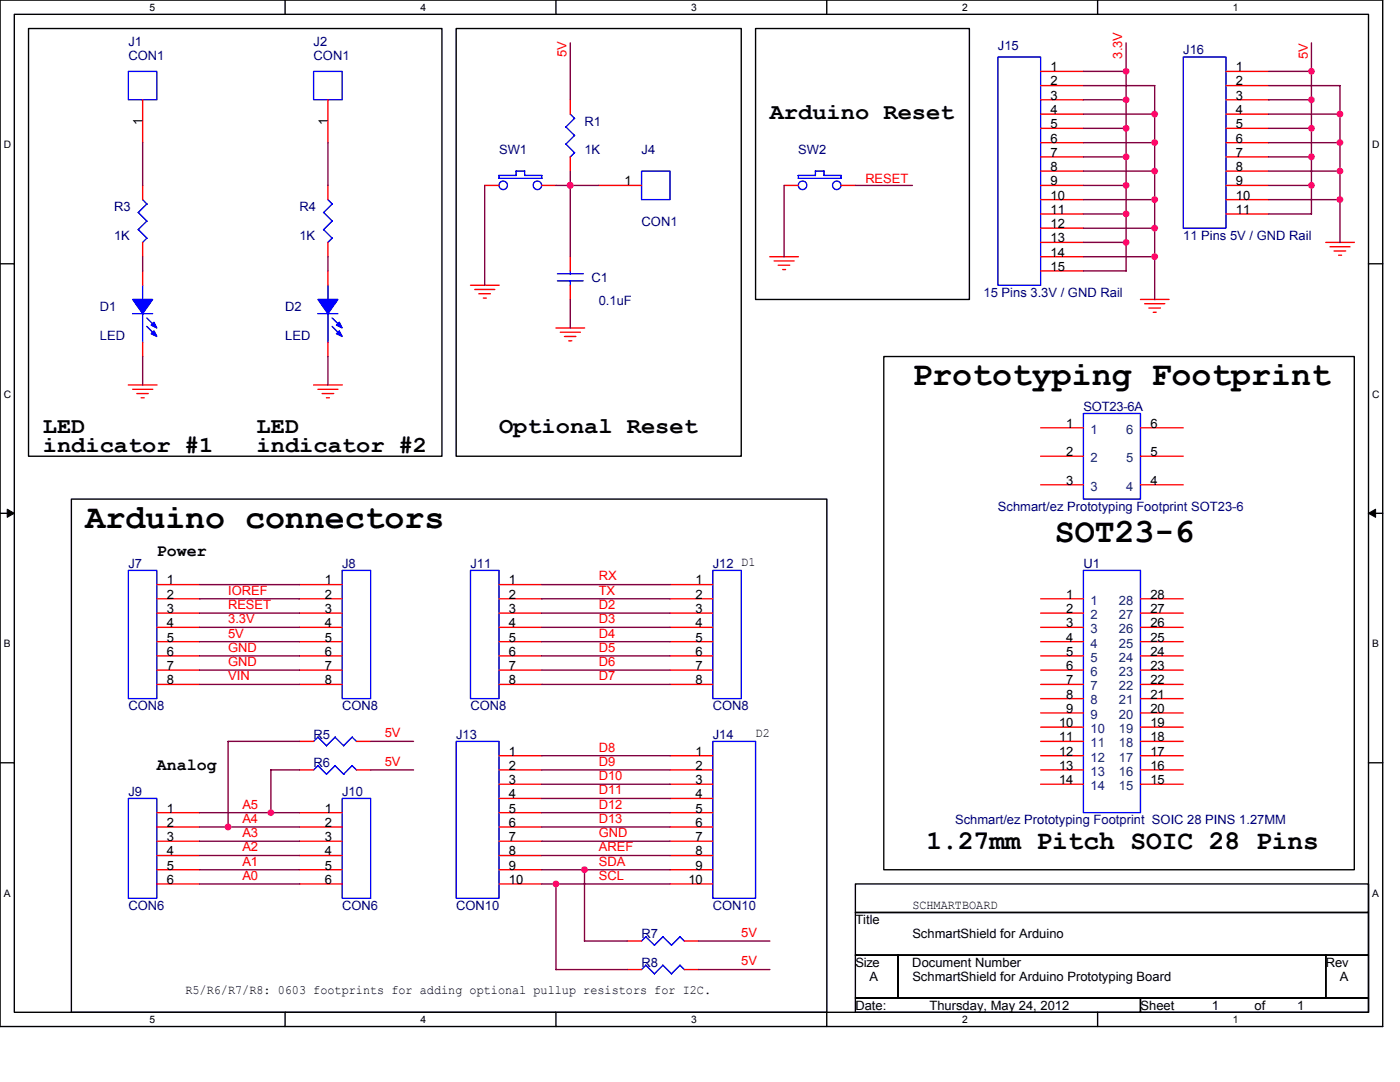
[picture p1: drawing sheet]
<svg xmlns="http://www.w3.org/2000/svg" width="279mm" height="216mm" viewBox="0 0 279 216" stroke-linecap="round" stroke-linejoin="round" font-family="sans-serif">
<path d="M0 0h275.9v204.8h-275.9zM2.9 2.9h270.2v199.1h-270.2z" fill="none" stroke="#000" stroke-width=".28"/>
<g fill="#fff">
<path d="M29.9 .3h1.1v2.3h-1.1z"/>
<path d="M29.9 202.3h1.1v2.3h-1.1z"/>
</g>
<path d="M56.9 0v2.9M56.9 202v2.8" fill="none" stroke="#000" stroke-width=".28"/>
<g fill="#fff">
<path d="M83.9 .3h1.1v2.3h-1.1z"/>
<path d="M83.9 202.3h1.1v2.3h-1.1z"/>
</g>
<path d="M111 0v2.9M111 202v2.8" fill="none" stroke="#000" stroke-width=".28"/>
<g fill="#fff">
<path d="M138 .3h1.1v2.3h-1.1z"/>
<path d="M138 202.3h1.1v2.3h-1.1z"/>
</g>
<path d="M165 0v2.9M165 202v2.8" fill="none" stroke="#000" stroke-width=".28"/>
<g fill="#fff">
<path d="M192 .3h1.1v2.3h-1.1z"/>
<path d="M192 202.3h1.1v2.3h-1.1z"/>
</g>
<path d="M219.1 0v2.9M219.1 202v2.8" fill="none" stroke="#000" stroke-width=".28"/>
<g fill="#fff">
<path d="M246.1 .3h1.1v2.3h-1.1z"/>
<path d="M246.1 202.3h1.1v2.3h-1.1z"/>
<path d="M.7 27.7h1.5v2.3h-1.5z"/>
<path d="M273.8 27.7h1.5v2.3h-1.5z"/>
<path d="M.7 77.5h1.5v2.3h-1.5z"/>
<path d="M273.8 77.5h1.5v2.3h-1.5z"/>
</g>
<path d="M0 52.6h2.9M273.1 52.6h2.8" fill="none" stroke="#000" stroke-width=".28"/>
<g fill="#fff">
<path d="M.7 127.3h1.4v2.3h-1.4z"/>
<path d="M273.8 127.3h1.4v2.3h-1.4z"/>
</g>
<path d="M0 102.4h2.9M273.1 102.4h2.8" fill="none" stroke="#000" stroke-width=".28"/>
<path d="M1.4 101.6l1.5 .8-1.5 .8zM273.1 102.4l1.4-.8v1.6z" fill="#000" stroke="#000" stroke-width=".2"/>
<g fill="#fff">
<path d="M.7 177.1h1.4v2.3h-1.4z"/>
<path d="M273.8 177.1h1.4v2.3h-1.4z"/>
</g>
<g fill="none" stroke="#000" stroke-width=".28">
<path d="M5.7 5.7h82.5v85.3h-82.5zM91 5.7h56.9v85.3h-56.9zM150.8 5.7h42.7v54.1h-42.7zM176.4 71.1h93.9v102.4h-93.9zM14.2 99.6h150.8v102.4h-150.8zM0 152.2h2.9M273.1 152.2h2.8M170.7 176.4h102.4v5.7h-102.4zM170.7 182.1h102.4v8.5h-102.4zM170.7 190.6h8.5v8.6h-8.5zM170.7 199.2h56.9v2.8h-56.9zM179.2 190.6h85.4v8.6h-85.4z"/>
<path d="M227.6 199.2h45.5v2.8h-45.5zM264.6 190.6h8.5v8.6h-8.5z"/>
</g>
<g fill="none" stroke="#f00" stroke-width=".28">
<path d="M28.5 19.9v8.6M65.4 19.9v8.6M113.8 19.9v2.9M207.7 14.2h8.5M207.7 17.1h8.5M207.7 19.9h8.5M244.7 14.2h8.5M244.7 17.1h8.5M244.7 19.9h8.5M28.5 37v2.8M65.4 37v2.8M96.7 37h2.9"/>
<path d="M108.1 37h2.9M113.8 31.3v2.8M119.5 37h8.5M156.5 37h2.8M167.9 37h2.8M207.7 22.8h8.5M207.7 25.6h8.5M207.7 28.5h8.5M207.7 31.3h8.5M207.7 34.1h8.5M207.7 37h8.5M207.7 39.8h8.5"/>
<path d="M244.7 22.8h8.5M244.7 25.6h8.5M244.7 28.5h8.5M244.7 31.3h8.5M244.7 34.1h8.5M244.7 37h8.5M244.7 39.8h8.5M28.5 48.4v2.8M28.5 54.1v2.8M65.4 48.4v2.8M65.4 54.1v2.8M93.9 56.9h5.7"/>
<path d="M94.7 57.8h4M95.6 58.6h2.3M96.5 59.5h.5M113.8 51.2v2.9M113.8 56.9v2.9M153.6 51.2h5.7M154.5 52.1h4M155.3 52.9h2.3M156.2 53.8h.6M207.7 51.2h8.5M207.7 48.4h8.5M207.7 42.7h8.5"/>
<path d="M207.7 45.5h8.5M207.7 54.1h8.5M227.6 59.8h5.7M244.7 42.7h8.5M264.6 48.4h5.7M265.4 49.2h4M266.3 50.1h2.3M267.1 50.9h.6M25.6 76.8h5.7M26.5 77.7h4M27.3 78.5h2.3M28.2 79.4h.6"/>
<path d="M28.5 68.3v2.8M62.6 76.8h5.7M63.5 77.7h4M64.3 78.5h2.3M65.2 79.4h.5M65.4 68.3v2.8M111 65.4h5.7M111.8 66.3h4M112.6 67.1h2.3M113.5 68h.6M228.5 60.6h4M229.3 61.5h2.3"/>
<path d="M230.2 62.3h.5M207.7 85.4h8.5M207.7 91h8.5M207.7 96.7h8.5M227.6 85.4h8.5M227.6 91h8.5M227.6 96.7h8.5M31.3 116.6h8.5M31.3 119.5h8.5M59.8 116.6h8.5M59.8 119.5h8.5M99.6 116.6h8.5"/>
<path d="M99.6 119.5h8.5M133.7 116.6h8.6M133.7 119.5h8.6M207.7 119.5h8.5M227.6 119.5h8.5M31.3 122.3h8.5M31.3 125.2h8.5M31.3 128h8.5M31.3 130.9h8.5M31.3 133.7h8.5M31.3 136.6h8.5M59.8 122.3h8.5"/>
<path d="M59.8 125.2h8.5M59.8 128h8.5M59.8 130.9h8.5M59.8 133.7h8.5M59.8 136.6h8.5M99.6 122.3h8.5M99.6 125.2h8.5M99.6 128h8.5M99.6 130.9h8.5M99.6 133.7h8.5M99.6 136.6h8.5M133.7 122.3h8.6"/>
<path d="M133.7 125.2h8.6M133.7 128h8.6M133.7 130.9h8.6M133.7 133.7h8.6M133.7 136.6h8.6M207.7 122.3h8.5M207.7 125.2h8.5M207.7 128h8.5M207.7 130.9h8.5M207.7 133.7h8.5M207.7 136.6h8.5M207.7 139.4h8.5"/>
<path d="M227.6 122.3h8.5M227.6 125.2h8.5M227.6 128h8.5M227.6 130.9h8.5M227.6 133.7h8.5M227.6 136.6h8.5M227.6 139.4h8.5M59.8 147.9h2.8M59.8 153.6h2.8M71.1 147.9h2.9M71.1 153.6h2.9M99.6 150.8h8.5"/>
<path d="M99.6 153.6h8.5M99.6 156.5h8.5M99.6 159.3h8.5M133.7 150.8h8.6M133.7 153.6h8.6M133.7 156.5h8.6M133.7 159.3h8.6M207.7 147.9h8.5M207.7 150.8h8.5M207.7 153.6h8.5M207.7 156.5h8.5M207.7 145.1h8.5"/>
<path d="M207.7 142.3h8.5M227.6 147.9h8.5M227.6 150.8h8.5M227.6 153.6h8.5M227.6 156.5h8.5M227.6 145.1h8.5M227.6 142.3h8.5M31.3 162.2h8.5M31.3 165h8.5M31.3 167.9h8.5M31.3 170.7h8.5M31.3 173.5h8.5"/>
<path d="M31.3 176.4h8.5M59.8 162.2h8.5M59.8 165h8.5M59.8 167.9h8.5M59.8 170.7h8.5M59.8 173.5h8.5M59.8 176.4h8.5M99.6 162.2h8.5M99.6 165h8.5M99.6 167.9h8.5M99.6 170.7h8.5M99.6 173.5h8.5"/>
<path d="M99.6 176.4h8.5M133.7 162.2h8.6M133.7 165h8.6M133.7 167.9h8.6M133.7 170.7h8.6M133.7 173.5h8.6M133.7 176.4h8.6M125.2 187.8h2.8M125.2 193.5h2.8M136.6 187.8h2.8M136.6 193.5h2.8"/>
</g>
<g fill="none" stroke="#00f" stroke-width=".28">
<path d="M25.6 14.2h5.7v5.7h-5.7zM62.6 14.2h5.7v5.7h-5.7zM199.2 11.4h8.5v45.5h-8.5zM236.1 11.4h8.6v34.1h-8.6zM28.5 39.8l.8 .9-1.7 1.7 1.7 1.7M65.4 39.8l.9 .9-1.7 1.7 1.7 1.7M99.6 35h3.4v-.9h1.7v.9M99.6 35v.6h8.5v-.6M104.7 35h3.4M112.9 25.3l1.8 1.8M112.9 28.7l1.8 1.8M113.8 22.8l.9 .8"/>
<path d="M114.7 23.6l-1.8 1.8M114.7 27l-1.8 1.8M114.7 30.5l-.9 .8M128 34.1h5.7v5.7h-5.7zM159.3 35v.6h8.6M162.7 34.1h1.7v.9h3.5M162.7 34.1v.9h-3.4M167.9 35v.6M28.5 56.9v2.9M29.3 44.1l-1.7 1.7 1.7 1.7M29.3 47.5l-.9 .9M65.4 56.9v2.9"/>
<path d="M66.3 44.1l-1.7 1.7 1.7 1.7M66.3 47.5l-.9 .9M111.3 56h5.1M111.3 54.6h5.1M113.8 54.1v.6M113.8 56v.9M26.5 62.6h4M28.5 62.6v5.7M29.3 63.4l1.7 1.8M29.3 65.1l1.7 1.8M63.4 62.6h4M65.4 62.6v5.7"/>
<path d="M66.3 63.4l1.7 1.8M66.3 65.1l1.7 1.8M216.2 82.5h11.4v17.1h-11.4zM25.6 113.8h5.7v25.6h-5.7zM68.3 113.8h5.7v25.6h-5.7zM93.9 113.8h5.7v25.6h-5.7zM142.3 113.8h5.6v25.6h-5.6zM216.2 113.8h11.4v48.4h-11.4zM25.6 159.3h5.7v19.9h-5.7zM62.6 147.9l.9-.8 1.7 1.7M66.9 147.1l1.7 1.7M66.9 147.1l-1.7 1.7"/>
<path d="M66.9 152.8l-1.7 1.7-1.7-1.7-.9 .8M68.3 159.3h5.7v19.9h-5.7zM70.3 147.1l.9 .9M70.3 152.8l.9 .8M70.3 147.1l-1.7 1.7M70.3 152.8l-1.7 1.7-1.7-1.7M91 147.9h8.6v31.3h-8.6zM142.3 147.9h8.5v31.3h-8.5zM128.9 186.9l1.7 1.7M128.9 192.6l1.7 1.7 1.7-1.7 1.7 1.7 1.7-1.7 .9 .9M128.9 186.9l-.9 .9M128.9 192.6l-.9 .9"/>
<path d="M130.6 188.6l1.7-1.7 1.7 1.7M136.6 187.8l-.9-.9-1.7 1.7"/>
<circle cx="100.4" cy="37" r=".84"/>
<circle cx="107.2" cy="37" r=".85"/>
<circle cx="160.2" cy="37" r=".85"/>
<circle cx="167" cy="37" r=".84"/>
</g>
<g fill="#00f" stroke="#00f" stroke-width=".28">
<path d="M26.5 59.8h4l-2 2.8z" fill-rule="evenodd"/>
<path d="M30.2 66.6l.5-.6 .6 1.1z" fill-rule="evenodd"/>
<path d="M30.2 64.9l.5-.6 .6 1.1z" fill-rule="evenodd"/>
<path d="M63.5 59.8h3.9l-2 2.8z" fill-rule="evenodd"/>
<path d="M67.7 66l.6 1.1-1.2-.5z" fill-rule="evenodd"/>
<path d="M67.7 64.3l.6 1.1-1.2-.5z" fill-rule="evenodd"/>
</g>
<g fill="none" stroke="#800040" stroke-width=".28">
<path d="M113.8 8.6v11.3M216.2 14.2h8.6M216.2 19.9h8.6M216.2 17.1h14.3l-.1 42.7M224.7 8.6l.1 45.5h-8.6M253.2 14.2h8.5M253.2 19.9h8.5M253.2 17.1h14.2v31.3M261.7 8.6v34.1h-8.5M28.5 28.5v8.5M65.4 28.5v8.5M96.7 37v19.9"/>
<path d="M111 37h8.5M113.8 34.1v17.1M156.5 37v14.2M170.7 37h11.4M216.2 37h8.6M216.2 25.6h8.6M216.2 31.3h8.6M216.2 22.8h14.3M216.2 28.5h14.3M216.2 34.1h14.3M216.2 39.8h14.3M253.2 37h8.5"/>
<path d="M253.2 25.6h8.5M253.2 31.3h8.5M253.2 22.8h14.2M253.2 28.5h14.2M253.2 34.1h14.2M253.2 39.8h14.2M28.5 51.2v2.9M65.4 51.2v2.9M113.8 59.8v5.7M216.2 42.7h8.6M216.2 48.4h8.6M216.2 45.5h14.3"/>
<path d="M216.2 51.2h14.3M28.5 71.1v5.7M65.4 71.1v5.7M39.8 116.6h20M39.8 119.5h20M108.1 116.6h25.6M108.1 119.5h25.6M39.8 122.3h20M39.8 125.2h20M39.8 128h20M39.8 130.9h20M39.8 133.7h20"/>
<path d="M39.8 136.6h20M108.1 122.3h25.6M108.1 125.2h25.6M108.1 128h25.6M108.1 130.9h25.6M108.1 133.7h25.6M108.1 136.6h25.6M45.5 147.9h14.3M45.5 147.9v17.1M54 153.6h5.8M54.1 153.6v8.6M74 153.6h8.5"/>
<path d="M74 147.9h8.5M108.1 159.3h25.6M108.1 150.8h25.6M108.1 156.5h25.6M108.1 153.6h25.6M39.8 167.9h20M39.8 170.7h20M39.8 176.4h20M39.8 165h20M39.8 162.2h20M39.8 173.5h20M108.1 167.9h25.6"/>
<path d="M108.1 170.7h25.6M108.1 176.4h25.6M108.1 165h25.6M108.1 162.2h25.6M108.1 173.5h25.6M111 176.4v17.1M116.6 173.5v14.3h8.6M110.9 193.5h14.3M139.4 187.8h14.2M139.4 193.5h14.2"/>
</g>
<g fill="#f0f" stroke="#f0f" stroke-width=".28">
<circle cx="113.8" cy="37" r=".56"/>
<circle cx="224.7" cy="14.2" r=".56"/>
<circle cx="224.7" cy="25.6" r=".57"/>
<circle cx="224.7" cy="31.3" r=".57"/>
<circle cx="224.7" cy="37" r=".57"/>
<circle cx="224.7" cy="42.7" r=".56"/>
<circle cx="224.7" cy="48.4" r=".56"/>
<circle cx="261.7" cy="31.3" r=".56"/>
<circle cx="261.7" cy="25.6" r=".56"/>
<circle cx="261.7" cy="14.2" r=".55"/>
<circle cx="261.7" cy="37" r=".56"/>
<circle cx="230.4" cy="22.8" r=".57"/>
<circle cx="230.4" cy="28.4" r=".56"/>
<circle cx="230.4" cy="34.1" r=".56"/>
<circle cx="230.4" cy="39.8" r=".57"/>
<circle cx="230.4" cy="45.5" r=".57"/>
<circle cx="230.4" cy="51.2" r=".57"/>
<circle cx="261.7" cy="19.9" r=".55"/>
<circle cx="224.7" cy="19.9" r=".56"/>
<circle cx="267.4" cy="22.8" r=".57"/>
<circle cx="267.4" cy="28.4" r=".56"/>
<circle cx="267.4" cy="34.1" r=".56"/>
<circle cx="267.4" cy="39.8" r=".57"/>
<circle cx="116.6" cy="173.5" r=".57"/>
<circle cx="110.9" cy="176.4" r=".56"/>
<circle cx="45.5" cy="165" r=".57"/>
<circle cx="54" cy="162.2" r=".56"/>
</g>
<g font-size="6.8">
<text x="182.1" y="76.8">Prototyping Footprint</text>
<text x="17.1" y="105.3">Arduino connectors</text>
<text x="210.5" y="108.1">SOT23-6</text>
</g>
<text font-size="5.4" x="184.9" y="169.5">1.27mm Pitch SOIC 28 Pins</text>
<g font-size="4.6">
<text x="153.6" y="23.7">Arduino Reset</text>
<text x="8.6" y="86.3">LED</text>
<text x="51.2" y="86.3">LED</text>
<text x="99.6" y="86.3">Optional Reset</text>
<text x="8.6" y="90.2">indicator #1</text>
<text x="51.2" y="90.2">indicator #2</text>
</g>
<g font-size="3.4">
<text x="31.3" y="111">Power</text>
<text x="31.3" y="153.6">Analog</text>
</g>
<g font-size="2.6" fill="#000080">
<text x="25.6" y="9.1">J1</text>
<text x="62.6" y="9.1">J2</text>
<text x="199.2" y="10">J15</text>
<text x="236.1" y="10.9">J16</text>
<text x="25.6" y="12">CON1</text>
<text x="62.6" y="12">CON1</text>
<text x="116.6" y="25.1">R1</text>
<text x="99.6" y="30.8">SW1</text>
<text x="116.6" y="30.8">1K</text>
<text x="128" y="30.8">J4</text>
<text x="159.3" y="30.8">SW2</text>
<text x="22.8" y="42.1">R3</text>
<text x="22.8" y="47.8">1K</text>
<text x="59.8" y="42.1">R4</text>
<text x="59.8" y="47.8">1K</text>
<text x="128" y="45">CON1</text>
<text x="236.1" y="47.8">11 Pins 5V / GND Rail</text>
<text x="118.1" y="56.4">C1</text>
<text x="196.3" y="59.2">15 Pins 3.3V / GND Rail</text>
<text x="19.9" y="62.1">D1</text>
<text x="56.9" y="62.1">D2</text>
<text x="119.5" y="60.9">0.1uF</text>
<text x="19.9" y="67.8">LED</text>
<text x="56.9" y="67.8">LED</text>
<text x="216.2" y="82">SOT23-6A</text>
<text x="199.2" y="101.9">Schmart/ez Prototyping Footprint SOT23-6</text>
<text x="25.6" y="113.3">J7</text>
<text x="68.3" y="113.3">J8</text>
<text x="93.9" y="113.3">J11</text>
<text x="142.3" y="113.3">J12 D1</text>
<text x="216.2" y="113.3">U1</text>
<text x="25.6" y="141.7">CON8</text>
<text x="68.3" y="141.7">CON8</text>
<text x="93.9" y="141.7">CON8</text>
<text x="142.3" y="141.7">CON8</text>
<text x="62.6" y="147.4">R5</text>
<text x="91" y="147.4">J13</text>
<text x="142.3" y="147.4">J14</text>
<text x="62.6" y="153.1">R6</text>
<text x="25.6" y="158.8">J9</text>
<text x="68.3" y="158.8">J10</text>
<text x="190.6" y="164.5">Schmart/ez Prototyping Footprint SOIC 28 PINS 1.27MM</text>
<text x="25.6" y="181.5">CON6</text>
<text x="68.3" y="181.5">CON6</text>
<text x="91" y="181.5">CON10</text>
<text x="142.3" y="181.5">CON10</text>
<text x="128" y="187.2">R7</text>
<text x="128" y="192.9">R8</text>
</g>
<g font-size="2.6" fill="#f00">
<text x="113.1" y="11.4" transform="rotate(-90 113.1 11.4)">5V</text>
<text x="224" y="11.7" transform="rotate(-90 224 11.7)">3.3V</text>
<text x="261" y="11.7" transform="rotate(-90 261 11.7)">5V</text>
<text x="172.7" y="36.4">RESET</text>
<text x="45.5" y="118.7">IOREF</text>
<text x="119.5" y="115.8">RX</text>
<text x="119.5" y="118.7">TX</text>
<text x="45.5" y="121.5">RESET</text>
<text x="45.5" y="124.4">3.3V</text>
<text x="119.5" y="121.5">D2</text>
<text x="119.5" y="124.4">D3</text>
<text x="45.5" y="127.2">5V</text>
<text x="45.5" y="130">GND</text>
<text x="119.5" y="127.2">D4</text>
<text x="119.5" y="130">D5</text>
<text x="45.5" y="132.9">GND</text>
<text x="45.5" y="135.7">VIN</text>
<text x="119.5" y="132.9">D6</text>
<text x="119.5" y="135.7">D7</text>
<text x="76.8" y="147.1">5V</text>
<text x="119.5" y="150">D8</text>
<text x="76.8" y="152.8">5V</text>
<text x="119.5" y="155.7">D10</text>
<text x="119.5" y="152.8">D9</text>
<text x="48.4" y="161.4">A5</text>
<text x="119.5" y="158.5">D11</text>
<text x="119.5" y="161.4">D12</text>
<text x="48.4" y="167">A3</text>
<text x="48.4" y="164.2">A4</text>
<text x="119.5" y="164.2">D13</text>
<text x="119.5" y="167">GND</text>
<text x="48.4" y="169.9">A2</text>
<text x="48.4" y="172.7">A1</text>
<text x="119.5" y="169.9">AREF</text>
<text x="119.5" y="172.7">SDA</text>
<text x="48.4" y="175.6">A0</text>
<text x="119.5" y="175.6">SCL</text>
<text x="147.9" y="186.9">5V</text>
<text x="147.9" y="192.6">5V</text>
</g>
<g font-size="2.6">
<text x="209.7" y="14.2">1</text>
<text x="209.7" y="17.1">2</text>
<text x="246.7" y="14.2">1</text>
<text x="246.7" y="17.1">2</text>
<text x="209.7" y="19.9">3</text>
<text x="209.7" y="22.8">4</text>
<text x="246.7" y="19.9">3</text>
<text x="246.7" y="22.8">4</text>
<text x="28.4" y="24.9" transform="rotate(-90 28.4 24.9)">1</text>
<text x="65.4" y="24.9" transform="rotate(-90 65.4 24.9)">1</text>
<text x="209.7" y="25.6">5</text>
<text x="209.7" y="28.4">6</text>
<text x="246.7" y="25.6">5</text>
<text x="246.7" y="28.4">6</text>
<text x="209.7" y="31.3">7</text>
<text x="209.7" y="34.1">8</text>
<text x="246.7" y="31.3">7</text>
<text x="246.7" y="34.1">8</text>
<text x="124.6" y="37">1</text>
<text x="209.7" y="37">9</text>
<text x="209.7" y="39.8">10</text>
<text x="246.7" y="37">9</text>
<text x="246.7" y="39.8">10</text>
<text x="209.7" y="42.7">11</text>
<text x="209.7" y="45.5">12</text>
<text x="246.7" y="42.7">11</text>
<text x="209.7" y="48.3">13</text>
<text x="209.7" y="51.2">14</text>
<text x="209.7" y="54">15</text>
<text x="212.8" y="85.3">1</text>
<text x="229.6" y="85.3">6</text>
<text x="212.8" y="91">2</text>
<text x="229.6" y="91">5</text>
<text x="212.8" y="96.7">3</text>
<text x="229.6" y="96.7">4</text>
<text x="33.3" y="116.6">1</text>
<text x="33.3" y="119.5">2</text>
<text x="64.9" y="116.6">1</text>
<text x="64.9" y="119.5">2</text>
<text x="101.6" y="116.6">1</text>
<text x="101.6" y="119.5">2</text>
<text x="138.8" y="116.6">1</text>
<text x="138.8" y="119.5">2</text>
<text x="212.8" y="119.5">1</text>
<text x="229.6" y="119.5">28</text>
<text x="33.3" y="122.3">3</text>
<text x="33.3" y="125.2">4</text>
<text x="64.9" y="122.3">3</text>
<text x="64.9" y="125.2">4</text>
<text x="101.6" y="122.3">3</text>
<text x="101.6" y="125.2">4</text>
<text x="138.8" y="122.3">3</text>
<text x="138.8" y="125.2">4</text>
<text x="212.8" y="125.2">3</text>
<text x="212.8" y="122.3">2</text>
<text x="229.6" y="125.2">26</text>
<text x="229.6" y="122.3">27</text>
<text x="33.3" y="128">5</text>
<text x="33.3" y="130.9">6</text>
<text x="64.9" y="128">5</text>
<text x="64.9" y="130.9">6</text>
<text x="101.6" y="128">5</text>
<text x="101.6" y="130.9">6</text>
<text x="138.8" y="128">5</text>
<text x="138.8" y="130.9">6</text>
<text x="212.8" y="128">4</text>
<text x="212.8" y="130.9">5</text>
<text x="229.6" y="130.9">24</text>
<text x="229.6" y="128">25</text>
<text x="33.3" y="133.7">7</text>
<text x="33.3" y="136.5">8</text>
<text x="64.9" y="133.7">7</text>
<text x="64.9" y="136.5">8</text>
<text x="101.6" y="133.7">7</text>
<text x="101.6" y="136.5">8</text>
<text x="138.8" y="133.7">7</text>
<text x="138.8" y="136.5">8</text>
<text x="212.8" y="133.7">6</text>
<text x="212.8" y="136.5">7</text>
<text x="229.6" y="136.5">22</text>
<text x="229.6" y="133.7">23</text>
<text x="212.8" y="142.2">9</text>
<text x="212.8" y="139.4">8</text>
<text x="229.6" y="142.2">20</text>
<text x="229.6" y="139.4">21</text>
<text x="150.8" y="147.2">D2</text>
<text x="211.3" y="145.1">10</text>
<text x="211.3" y="147.9">11</text>
<text x="229.6" y="147.9">18</text>
<text x="229.6" y="145.1">19</text>
<text x="101.6" y="150.8">1</text>
<text x="101.6" y="153.6">2</text>
<text x="138.8" y="150.8">1</text>
<text x="138.8" y="153.6">2</text>
<text x="211.3" y="150.8">12</text>
<text x="211.3" y="153.6">13</text>
<text x="229.6" y="153.6">16</text>
<text x="229.6" y="150.8">17</text>
<text x="101.6" y="156.5">3</text>
<text x="101.6" y="159.3">4</text>
<text x="138.8" y="156.5">3</text>
<text x="138.8" y="159.3">4</text>
<text x="211.3" y="156.5">14</text>
<text x="229.6" y="156.5">15</text>
<text x="33.3" y="162.1">1</text>
<text x="33.3" y="165">2</text>
<text x="33.3" y="167.8">3</text>
<text x="64.9" y="162.1">1</text>
<text x="64.9" y="165">2</text>
<text x="64.9" y="167.8">3</text>
<text x="101.6" y="162.1">5</text>
<text x="101.6" y="165">6</text>
<text x="101.6" y="167.8">7</text>
<text x="138.8" y="162.1">5</text>
<text x="138.8" y="165">6</text>
<text x="138.8" y="167.8">7</text>
<text x="33.3" y="170.7">4</text>
<text x="33.3" y="173.5">5</text>
<text x="64.9" y="170.7">4</text>
<text x="64.9" y="173.5">5</text>
<text x="101.6" y="170.7">8</text>
<text x="101.6" y="173.5">9</text>
<text x="138.8" y="170.7">8</text>
<text x="138.8" y="173.5">9</text>
<text x="33.3" y="176.4">6</text>
<text x="64.9" y="176.4">6</text>
<text x="101.6" y="176.4">10</text>
<text x="137.4" y="176.4">10</text>
<text x="170.7" y="184.4">Title</text>
<text x="182.1" y="181.3">SCHMARTBOARD</text>
<text x="182.1" y="187.2">SchmartShield for Arduino</text>
<text x="170.7" y="192.9">Size</text>
<text x="173.5" y="195.8">A</text>
<text x="182.1" y="192.9">Document Number</text>
<text x="182.1" y="195.8">SchmartShield for Arduino Prototyping Board</text>
<text x="264.6" y="192.9">Rev</text>
<text x="267.4" y="195.8">A</text>
<text x="37" y="198.4">R5/R6/R7/R8: 0603 footprints for adding optional pullup resistors for I2C.</text>
<text x="170.7" y="201.5">Date:</text>
<text x="185.5" y="201.5">Thursday, May 24, 2012</text>
<text x="227.6" y="201.5">Sheet</text>
<text x="241.8" y="201.5">1</text>
<text x="250.4" y="201.5">of</text>
<text x="258.9" y="201.5">1</text>
</g>
<g font-size="2.6" fill="#004080">
<text x="217.6" y="86.5">1</text>
<text x="224.7" y="86.5">6</text>
<text x="217.6" y="92.2">2</text>
<text x="224.7" y="92.2">5</text>
<text x="217.6" y="97.9">3</text>
<text x="224.7" y="97.9">4</text>
<text x="217.6" y="123.5">2</text>
<text x="217.6" y="120.7">1</text>
<text x="223.3" y="123.5">27</text>
<text x="223.3" y="120.7">28</text>
<text x="217.6" y="129.2">4</text>
<text x="217.6" y="126.3">3</text>
<text x="223.3" y="129.2">25</text>
<text x="223.3" y="126.3">26</text>
<text x="217.6" y="134.9">6</text>
<text x="217.6" y="132">5</text>
<text x="217.6" y="137.7">7</text>
<text x="223.3" y="137.7">22</text>
<text x="223.3" y="134.9">23</text>
<text x="223.3" y="132">24</text>
<text x="217.6" y="143.4">9</text>
<text x="217.6" y="140.6">8</text>
<text x="223.3" y="143.4">20</text>
<text x="223.3" y="140.6">21</text>
<text x="217.6" y="146.3">10</text>
<text x="217.6" y="149.1">11</text>
<text x="223.3" y="149.1">18</text>
<text x="223.3" y="146.3">19</text>
<text x="217.6" y="152">12</text>
<text x="217.6" y="154.8">13</text>
<text x="223.3" y="154.8">16</text>
<text x="223.3" y="152">17</text>
<text x="217.6" y="157.6">14</text>
<text x="223.3" y="157.6">15</text>
</g>
<g font-size="2">
<text x="29.9" y="2.1">5</text>
<text x="83.9" y="2.1">4</text>
<text x="138" y="2.1">3</text>
<text x="192" y="2.1">2</text>
<text x="246.1" y="2.1">1</text>
<text x=".7" y="29.6">D</text>
<text x="273.8" y="29.6">D</text>
<text x=".7" y="79.4">C</text>
<text x="273.8" y="79.4">C</text>
<text x=".7" y="129.2">B</text>
<text x="273.8" y="129.2">B</text>
<text x=".7" y="178.9">A</text>
<text x="273.8" y="178.9">A</text>
<text x="29.9" y="204.1">5</text>
<text x="83.9" y="204.1">4</text>
<text x="138" y="204.1">3</text>
<text x="192" y="204.1">2</text>
<text x="246.1" y="204.1">1</text>
</g>
</svg>
